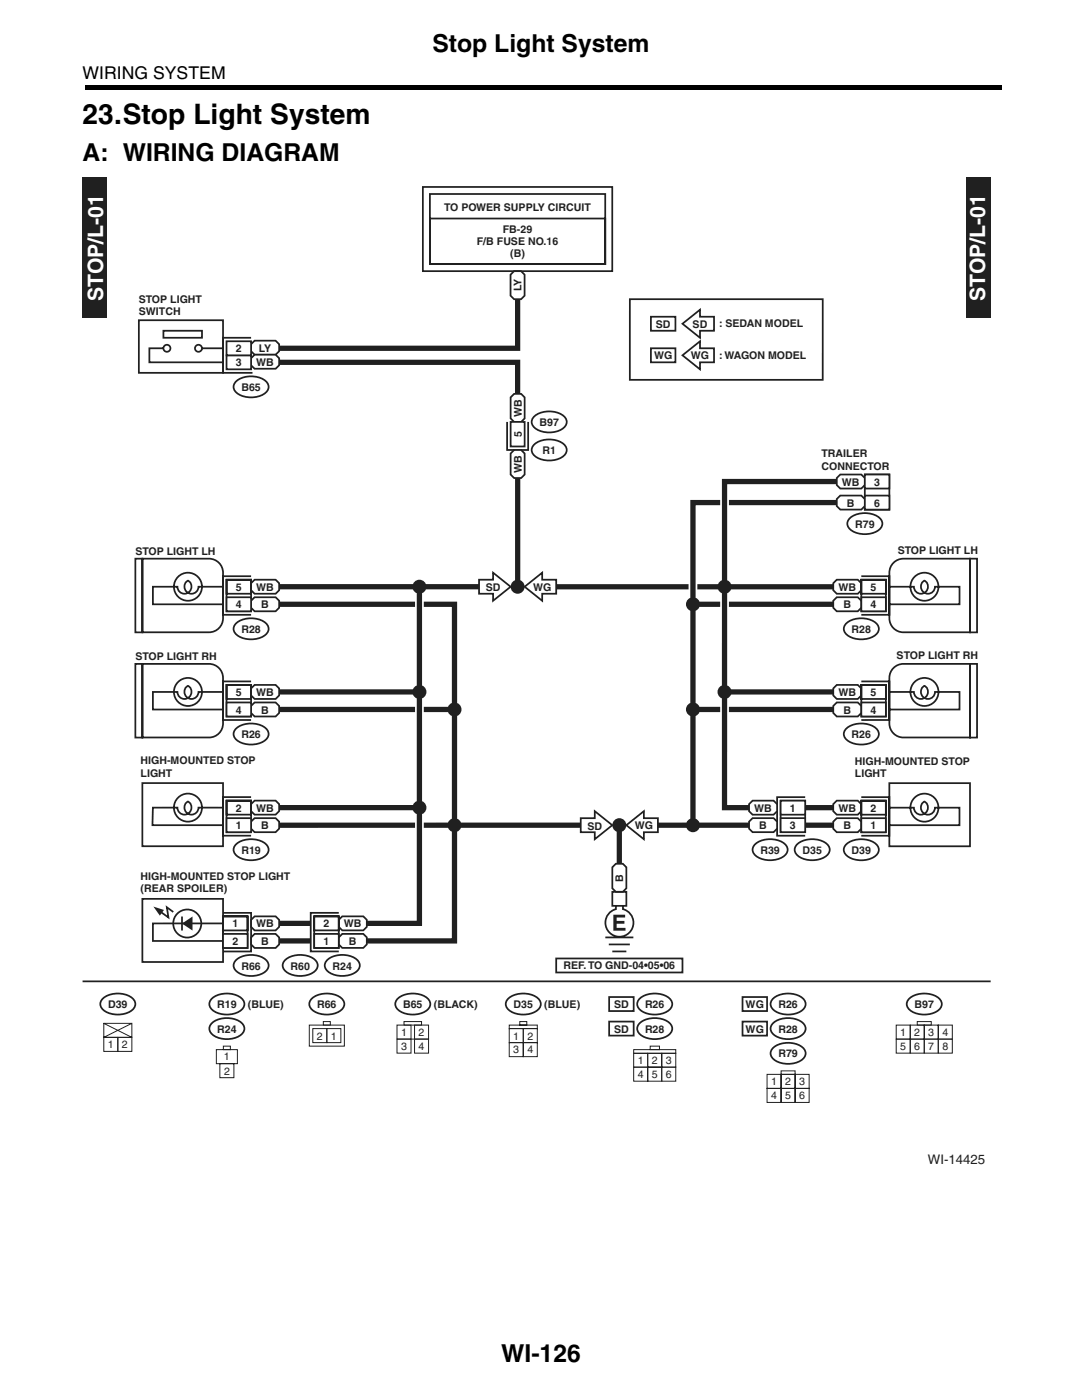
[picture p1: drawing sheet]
<svg xmlns="http://www.w3.org/2000/svg" width="216mm" height="279mm" viewBox="0 0 216 279" stroke-linecap="round" stroke-linejoin="round" font-family="sans-serif">
<path d="M17 17h183v.8h-183z" fill="#000"/>
<path d="M16.5 195.9h181.2" fill="none" stroke="#231f20" stroke-width=".35"/>
<g fill="#231f20">
<path d="M16.5 35.4h4.9v28h-4.9z"/>
<path d="M192.8 35.4h4.9v28h-4.9z"/>
</g>
<path d="M55.7 117.1h43.4M108.3 117.1h60.2M55.7 120.6h35v67.2h-17.5M55.7 141.6h35M138.3 141.6h28M118 164.7h-62.1M149.5 164.7h-20.3" fill="none" stroke="#231f20" stroke-width="1.1" stroke-linecap="butt"/>
<path d="M83.7 119.2v53.9z" fill="#fff"/>
<path d="M83.7 119.2v53.9" fill="none" stroke="#fff" stroke-width="1.8" stroke-linecap="butt"/>
<path d="M102.6 54.1h1.4l.7 .7v4.2l-.7 .7h-1.4l-.7-.7v-4.2zM122.9 172.4h1.4l.7 .7v4.2l-.7 .7h-1.4l-.7-.7v-4.2zM111 191.3h25.2v2.8h-25.2z" fill="none" stroke="#231f20" stroke-width=".35"/>
<path d="M122.4 182.6h2.4v.6h-1.7v.6h1.5v.6h-1.5v.8h1.8v.6h-2.5z" fill="#231f20"/>
<path d="M50.1 67.4h-5.6v7h5.9M122.2 178h2.8v2.8h-2.8zM120.8 187.1h5.6M121.5 188.5h4.2M122.2 189.9h2.8M122.9 180.8v.7a2.8 2.8 0 0 0-1.6 4.3 2.8 2.8 0 0 0 4.6 0 2.8 2.8 0 0 0-1.6-4.3v-.7" fill="none" stroke="#231f20" stroke-width=".35"/>
<path d="M50.1 68.7l.7-.7h4.2l.7 .7v1.4l-.7 .7h-4.2l-.7-.7z" fill="#fff"/>
<path d="M50.1 68.7l.7-.7h4.2l.7 .7v1.4l-.7 .7h-4.2l-.7-.7z" fill="none" stroke="#231f20" stroke-width=".35"/>
<path d="M50.1 71.5l.7-.7h4.2l.7 .7v1.4l-.7 .7h-4.2l-.7-.7z" fill="#fff"/>
<path d="M50.1 71.5l.7-.7h4.2l.7 .7v1.4l-.7 .7h-4.2l-.7-.7z" fill="none" stroke="#231f20" stroke-width=".35"/>
<path d="M45.2 70.9h4.9v2.8h-4.9z" fill="#fff"/>
<path d="M45.2 70.9h4.9v2.8h-4.9z" fill="none" stroke="#231f20" stroke-width=".35"/>
<path d="M45.2 68.1h4.9v2.8h-4.9z" fill="#fff"/>
<path d="M45.2 68.1h4.9v2.8h-4.9zM47 76.3a4.8 4.8 0 0 1 6.3 0 1.63 1.63 0 0 1-1 2.6 4.9 4.9 0 0 1-5.3-.8 1.38 1.38 0 0 1 0-1.8z" fill="none" stroke="#231f20" stroke-width=".35"/>
<path d="M155.8 159.8h4.9v6.3h-4.9z" fill="#fff"/>
<path d="M155.8 159.8h4.9v6.3h-4.9zM160.7 159.1h-5.6v7.7h5.6" fill="none" stroke="#231f20" stroke-width=".35"/>
<path d="M149.5 160.5l.7-.7h4.2l.7 .7v1.4l-.7 .7h-4.2l-.7-.7z" fill="#fff"/>
<path d="M149.5 160.5l.7-.7h4.2l.7 .7v1.4l-.7 .7h-4.2l-.7-.7z" fill="none" stroke="#231f20" stroke-width=".35"/>
<path d="M155.8 159.8h4.9v2.8h-4.9z" fill="#fff"/>
<path d="M155.8 159.8h4.9v2.8h-4.9z" fill="none" stroke="#231f20" stroke-width=".35"/>
<path d="M149.5 164l.7-.7h4.2l.7 .7v1.4l-.7 .7h-4.2l-.7-.7z" fill="#fff"/>
<path d="M149.5 164l.7-.7h4.2l.7 .7v1.4l-.7 .7h-4.2l-.7-.7z" fill="none" stroke="#231f20" stroke-width=".35"/>
<path d="M155.8 163.3h4.9v2.8h-4.9z" fill="#fff"/>
<g fill="none" stroke="#231f20" stroke-width=".35">
<path d="M84.4 37.3h37.8v16.8h-37.8zM85.8 38.7h35v14h-35zM85.8 43.6h35v9.1h-35zM27.7 63.9h16.8v10.5h-16.8zM32.6 66h7.7v1.4h-7.7zM32.6 69.5h-2.8v2.8h14.7M40.3 69.5h4.2M106.5 83.3a4.8 4.8 0 0 1 6.3 0 1.63 1.63 0 0 1-1 2.6 4.9 4.9 0 0 1-5.3-.8 1.38 1.38 0 0 1 0-1.8zM106.5 88.9a4.8 4.8 0 0 1 6.3 0 1.63 1.63 0 0 1-1 2.6 4.9 4.9 0 0 1-5.3-.8 1.38 1.38 0 0 1 0-1.8zM47 124.6a4.8 4.8 0 0 1 6.3 0 1.63 1.63 0 0 1-1 2.6 4.9 4.9 0 0 1-5.3-.8 1.38 1.38 0 0 1 0-1.8zM150.6 168.7a4.8 4.8 0 0 1 6.3 0 1.63 1.63 0 0 1-1 2.6 4.9 4.9 0 0 1-5.3-.8 1.38 1.38 0 0 1 0-1.8zM155.8 163.3h4.9v2.8h-4.9z"/>
<path d="M159 168.7a4.8 4.8 0 0 1 6.3 0 1.63 1.63 0 0 1-1 2.6 4.9 4.9 0 0 1-5.3-.8 1.38 1.38 0 0 1 0-1.8zM168.8 168.7a4.8 4.8 0 0 1 6.3 0 1.63 1.63 0 0 1-1 2.6 4.9 4.9 0 0 1-5.3-.7 1.38 1.38 0 0 1 0-1.9z"/>
<circle cx="33.3" cy="69.5" r=".7"/>
<circle cx="39.6" cy="69.5" r=".7"/>
</g>
<g fill="#231f20">
<circle cx="103.3" cy="117.1" r="1.4"/>
<circle cx="138.3" cy="120.6" r="1.4"/>
<circle cx="83.7" cy="117.1" r="1.4"/>
<circle cx="83.7" cy="138.1" r="1.4"/>
<circle cx="90.7" cy="141.6" r="1.4"/>
<circle cx="90.7" cy="164.7" r="1.4"/>
</g>
<path d="M104.7 117.1l3.5-2.8v1.4h2.8v2.8h-2.8v1.4z" fill="#fff"/>
<path d="M104.7 117.1l3.5-2.8v1.4h2.8v2.8h-2.8v1.4z" fill="none" stroke="#231f20" stroke-width=".35"/>
<path d="M95.6 115.7h2.8v-1.4l3.5 2.8-3.5 2.8v-1.4h-2.8z" fill="#fff"/>
<path d="M101.2 84.2v5.6h4.2v-5.6M95.6 115.7h2.8v-1.4l3.5 2.8-3.5 2.8v-1.4h-2.8z" fill="none" stroke="#231f20" stroke-width=".35"/>
<path d="M102.6 89.8h1.4l.7 .7v4.2l-.7 .7h-1.4l-.7-.7v-4.2z" fill="#fff"/>
<path d="M102.6 89.8h1.4l.7 .7v4.2l-.7 .7h-1.4l-.7-.7v-4.2z" fill="none" stroke="#231f20" stroke-width=".35"/>
<path d="M101.9 79.3l.7-.7h1.4l.7 .7v4.2l-.7 .7h-1.4l-.7-.7z" fill="#fff"/>
<path d="M101.9 79.3l.7-.7h1.4l.7 .7v4.2l-.7 .7h-1.4l-.7-.7z" fill="none" stroke="#231f20" stroke-width=".35"/>
<path d="M101.9 84.2h2.8v4.9h-2.8z" fill="#fff"/>
<path d="M101.9 84.2h2.8v4.9h-2.8z" fill="none" stroke="#231f20" stroke-width=".35"/>
<path d="M55.7 72.3h47.6v6.3M103.3 95.5v21.7" fill="none" stroke="#231f20" stroke-width="1.1" stroke-linecap="butt"/>
<circle cx="123.6" cy="164.7" r="1.4" fill="#231f20"/>
<path d="M125 164.7l3.5-2.8v1.4h2.8v2.8h-2.8v1.4z" fill="#fff"/>
<path d="M125 164.7l3.5-2.8v1.4h2.8v2.8h-2.8v1.4z" fill="none" stroke="#231f20" stroke-width=".35"/>
<path d="M115.9 163.3h2.8v-1.4l3.5 2.8-3.5 2.8v-1.4h-2.8z" fill="#fff"/>
<path d="M115.9 163.3h2.8v-1.4l3.5 2.8-3.5 2.8v-1.4h-2.8z" fill="none" stroke="#231f20" stroke-width=".35"/>
<path d="M83.7 117.1v67.2h-10.5M138.3 120.6h28" fill="none" stroke="#231f20" stroke-width="1.1" stroke-linecap="butt"/>
<path d="M138.3 114.7v4.5z" fill="#fff"/>
<path d="M138.3 114.7v4.5" fill="none" stroke="#fff" stroke-width="1.8" stroke-linecap="butt"/>
<g fill="#231f20">
<circle cx="138.3" cy="141.6" r="1.4"/>
<circle cx="138.3" cy="164.7" r="1.4"/>
</g>
<g fill="none" stroke="#231f20" stroke-width=".35">
<path d="M27 111.5h1.4v14.7h-1.4zM28.4 111.5h13.3a2.8 2.8 0 0 1 2.8 2.8v9.1a2.8 2.8 0 0 1-2.8 2.8h-13.3zM44.5 117.1h-4.9a1.4 1.4 0 0 1-2.1 1.2 1.4 1.4 0 0 1 0-2.4 1.4 1.4 0 0 1 0 2.4 1.4 1.4 0 0 1-2.1-1.2h-4.9v3.5h14M50.1 115h-5.6v7.7h5.6M121.6 199h4.9v2.8h-4.9zM127.5 199.5a4.8 4.8 0 0 1 6.3 0 1.63 1.63 0 0 1-.9 2.6 4.9 4.9 0 0 1-5.4-.7 1.38 1.38 0 0 1 0-1.9zM148.2 199h4.9v2.8h-4.9zM154.2 199.5a4.8 4.8 0 0 1 6.3 0 1.63 1.63 0 0 1-1 2.6 4.9 4.9 0 0 1-5.3-.7 1.38 1.38 0 0 1 0-1.9zM121.6 203.9h4.9v2.8h-4.9zM127.5 204.4a4.8 4.8 0 0 1 6.3 0 1.63 1.63 0 0 1-.9 2.6 4.9 4.9 0 0 1-5.4-.7 1.38 1.38 0 0 1 0-1.9zM148.2 203.9h4.9v2.8h-4.9zM154.2 204.4a4.8 4.8 0 0 1 6.3 0 1.63 1.63 0 0 1-1 2.6 4.9 4.9 0 0 1-5.3-.7 1.38 1.38 0 0 1 0-1.9z"/>
<circle cx="37.5" cy="117.1" r="2.8"/>
</g>
<path d="M126.5 210.3h2.8v2.7h-2.8zM126.5 213h2.8v2.8h-2.8zM126.5 209.5h8.4v.8h-8.4zM129.3 210.3h2.8v2.7h-2.8zM129.3 213h2.8v2.8h-2.8zM129.8 208.8h1.8v.7h-1.8zM132.1 210.3h2.8v2.7h-2.8zM132.1 213h2.8v2.8h-2.8z" fill="none" stroke="#231f20" stroke-width=".2"/>
<path d="M50.8 115.7h4.2l.7 .7v1.4l-.7 .7h-4.2l-.7-.7v-1.4z" fill="#fff"/>
<path d="M50.8 115.7h4.2l.7 .7v1.4l-.7 .7h-4.2l-.7-.7v-1.4z" fill="none" stroke="#231f20" stroke-width=".35"/>
<path d="M45.2 115.7h4.9v2.8h-4.9z" fill="#fff"/>
<path d="M45.2 115.7h4.9v6.3h-4.9zM45.2 115.7h4.9v2.8h-4.9z" fill="none" stroke="#231f20" stroke-width=".35"/>
<path d="M50.8 119.2h4.2l.7 .7v1.4l-.7 .7h-4.2l-.7-.7v-1.4z" fill="#fff"/>
<path d="M50.8 119.2h4.2l.7 .7v1.4l-.7 .7h-4.2l-.7-.7v-1.4z" fill="none" stroke="#231f20" stroke-width=".35"/>
<path d="M45.2 119.2h4.9v2.8h-4.9z" fill="#fff"/>
<g fill="none" stroke="#231f20" stroke-width=".35">
<path d="M45.2 119.2h4.9v2.8h-4.9zM27 132.5h1.4v14.7h-1.4zM28.4 132.5h13.3a2.8 2.8 0 0 1 2.8 2.8v9.1a2.8 2.8 0 0 1-2.8 2.8h-13.3zM44.5 138.1h-4.9a1.4 1.4 0 0 1-2.1 1.2 1.4 1.4 0 0 1 0-2.4 1.4 1.4 0 0 1 0 2.4 1.4 1.4 0 0 1-2.1-1.2h-4.9v3.5h14M50.1 136h-5.6v7.7h5.6M47 145.6a4.8 4.8 0 0 1 6.3 0 1.63 1.63 0 0 1-1 2.6 4.9 4.9 0 0 1-5.3-.8 1.38 1.38 0 0 1 0-1.8z"/>
<circle cx="37.5" cy="138.1" r="2.8"/>
</g>
<path d="M50.8 136.7h4.2l.7 .7v1.4l-.7 .7h-4.2l-.7-.7v-1.4z" fill="#fff"/>
<path d="M50.8 136.7h4.2l.7 .7v1.4l-.7 .7h-4.2l-.7-.7v-1.4z" fill="none" stroke="#231f20" stroke-width=".35"/>
<path d="M45.2 136.7h4.9v2.8h-4.9z" fill="#fff"/>
<path d="M45.2 136.7h4.9v6.3h-4.9zM45.2 136.7h4.9v2.8h-4.9z" fill="none" stroke="#231f20" stroke-width=".35"/>
<path d="M50.1 140.9l.7-.7h4.2l.7 .7v1.4l-.7 .7h-4.2l-.7-.7z" fill="#fff"/>
<path d="M50.1 140.9l.7-.7h4.2l.7 .7v1.4l-.7 .7h-4.2l-.7-.7z" fill="none" stroke="#231f20" stroke-width=".35"/>
<path d="M45.2 140.2h4.9v2.8h-4.9z" fill="#fff"/>
<g fill="none" stroke="#231f20" stroke-width=".35">
<path d="M171.9 115h5.6v7.7h-5.6M177.5 117.1h4.9a1.4 1.4 0 0 0 2.1 1.2 1.4 1.4 0 0 0 0-2.4 1.4 1.4 0 0 0 0 2.4 1.4 1.4 0 0 0 2.1-1.2h4.9v3.5h-14M178.6 112.1l1.1-.5 .6-.1h13.3v14.7h-13.3a2.8 2.8 0 0 1-2.8-2.8v-9.1a2.8 2.8 0 0 1 1.1-2.2zM193.6 111.5h1.4v14.7h-1.4zM168.8 124.6a4.8 4.8 0 0 1 6.3 0 1.63 1.63 0 0 1-1 2.6 4.9 4.9 0 0 1-5.3-.8 1.38 1.38 0 0 1 0-1.8zM45.2 140.2h4.9v2.8h-4.9z"/>
<circle cx="184.5" cy="117.1" r="2.8"/>
</g>
<path d="M167 115.7h4.2l.7 .7v1.4l-.7 .7h-4.2l-.7-.7v-1.4z" fill="#fff"/>
<path d="M167 115.7h4.2l.7 .7v1.4l-.7 .7h-4.2l-.7-.7v-1.4z" fill="none" stroke="#231f20" stroke-width=".35"/>
<path d="M171.9 115.7h4.9v2.8h-4.9z" fill="#fff"/>
<path d="M171.9 115.7h4.9v2.8h-4.9zM171.9 115.7h4.9v6.3h-4.9z" fill="none" stroke="#231f20" stroke-width=".35"/>
<path d="M166.3 119.9l.7-.7h4.2l.7 .7v1.4l-.7 .7h-4.2l-.7-.7z" fill="#fff"/>
<path d="M166.3 119.9l.7-.7h4.2l.7 .7v1.4l-.7 .7h-4.2l-.7-.7z" fill="none" stroke="#231f20" stroke-width=".35"/>
<path d="M171.9 119.2h4.9v2.8h-4.9z" fill="#fff"/>
<g fill="none" stroke="#231f20" stroke-width=".35">
<path d="M171.9 119.2h4.9v2.8h-4.9zM171.9 136h5.6v7.7h-5.6M177.5 138.1h4.9a1.4 1.4 0 0 0 2.1 1.2 1.4 1.4 0 0 0 0-2.4 1.4 1.4 0 0 0 0 2.4 1.4 1.4 0 0 0 2.1-1.2h4.9v3.5h-14M178.6 133.1l1.1-.5 .6-.1h13.3v14.7h-13.3a2.8 2.8 0 0 1-2.8-2.8v-9.1a2.8 2.8 0 0 1 1.1-2.2zM193.6 132.5h1.4v14.7h-1.4zM168.8 145.6a4.8 4.8 0 0 1 6.3 0 1.63 1.63 0 0 1-1 2.6 4.9 4.9 0 0 1-5.3-.8 1.38 1.38 0 0 1 0-1.8z"/>
<circle cx="184.5" cy="138.1" r="2.8"/>
</g>
<path d="M167 136.7h4.2l.7 .7v1.4l-.7 .7h-4.2l-.7-.7v-1.4z" fill="#fff"/>
<path d="M167 136.7h4.2l.7 .7v1.4l-.7 .7h-4.2l-.7-.7v-1.4z" fill="none" stroke="#231f20" stroke-width=".35"/>
<path d="M171.9 136.7h4.9v2.8h-4.9z" fill="#fff"/>
<path d="M171.9 136.7h4.9v2.8h-4.9zM171.9 136.7h4.9v6.3h-4.9z" fill="none" stroke="#231f20" stroke-width=".35"/>
<path d="M167 140.2h4.2l.7 .7v1.4l-.7 .7h-4.2l-.7-.7v-1.4z" fill="#fff"/>
<path d="M167 140.2h4.2l.7 .7v1.4l-.7 .7h-4.2l-.7-.7v-1.4z" fill="none" stroke="#231f20" stroke-width=".35"/>
<path d="M171.9 140.2h4.9v2.8h-4.9z" fill="#fff"/>
<path d="M172.6 94.7h4.9v7h-4.9zM171.9 140.2h4.9v2.8h-4.9z" fill="none" stroke="#231f20" stroke-width=".35"/>
<path d="M167.7 94.7h4.2l.7 .7v1.4l-.7 .7h-4.2l-.7-.7v-1.4z" fill="#fff"/>
<path d="M167.7 94.7h4.2l.7 .7v1.4l-.7 .7h-4.2l-.7-.7v-1.4z" fill="none" stroke="#231f20" stroke-width=".35"/>
<path d="M172.6 94.7h4.9v2.8h-4.9z" fill="#fff"/>
<path d="M172.6 94.7h4.9v2.8h-4.9z" fill="none" stroke="#231f20" stroke-width=".35"/>
<path d="M167.7 98.9h4.2l.7 .7v1.4l-.7 .7h-4.2l-.7-.7v-1.4z" fill="#fff"/>
<path d="M167.7 98.9h4.2l.7 .7v1.4l-.7 .7h-4.2l-.7-.7v-1.4z" fill="none" stroke="#231f20" stroke-width=".35"/>
<path d="M172.6 98.9h4.9v2.8h-4.9z" fill="#fff"/>
<path d="M172.6 98.9h4.9v2.8h-4.9zM169.5 103.6a4.8 4.8 0 0 1 6.3 0 1.63 1.63 0 0 1-1 2.6 4.9 4.9 0 0 1-5.3-.7 1.38 1.38 0 0 1 0-1.9z" fill="none" stroke="#231f20" stroke-width=".35"/>
<path d="M55.7 138.1h28" fill="none" stroke="#231f20" stroke-width="1.1" stroke-linecap="butt"/>
<circle cx="83.7" cy="161.2" r="1.4" fill="#231f20"/>
<path d="M55.7 161.2h28" fill="none" stroke="#231f20" stroke-width="1.1" stroke-linecap="butt"/>
<g fill="none" stroke="#231f20" stroke-width=".35">
<path d="M28.4 156.3h16.1v12.6h-16.1zM50.1 159.1h-5.6v7.7h5.6M44.5 161.2h-4.9a1.4 1.4 0 0 1-2.1 1.2 1.4 1.4 0 0 1 0-2.4 1.4 1.4 0 0 1 0 2.4 1.4 1.4 0 0 1-2.1-1.2h-4.9l-.1 3.5h14.1M47 168.7a4.8 4.8 0 0 1 6.3 0 1.63 1.63 0 0 1-1 2.6 4.9 4.9 0 0 1-5.3-.8 1.38 1.38 0 0 1 0-1.8z"/>
<circle cx="37.5" cy="161.2" r="2.8"/>
</g>
<path d="M50.1 160.5l.7-.7h4.2l.7 .7v1.4l-.7 .7h-4.2l-.7-.7z" fill="#fff"/>
<path d="M50.1 160.5l.7-.7h4.2l.7 .7v1.4l-.7 .7h-4.2l-.7-.7z" fill="none" stroke="#231f20" stroke-width=".35"/>
<path d="M45.2 159.8h4.9v2.8h-4.9z" fill="#fff"/>
<path d="M45.2 159.8h4.9v2.8h-4.9zM45.2 159.8h4.9v6.3h-4.9z" fill="none" stroke="#231f20" stroke-width=".35"/>
<path d="M50.1 164l.7-.7h4.2l.7 .7v1.4l-.7 .7h-4.2l-.7-.7z" fill="#fff"/>
<path d="M50.1 164l.7-.7h4.2l.7 .7v1.4l-.7 .7h-4.2l-.7-.7z" fill="none" stroke="#231f20" stroke-width=".35"/>
<path d="M45.2 163.3h4.9v2.8h-4.9z" fill="#fff"/>
<path d="M28.4 179.4h16.1v12.6h-16.1zM45.2 163.3h4.9v2.8h-4.9zM44.5 182.2h5.6v7.7h-5.6M44.6 184.3h-14.1v3.5h13.9M47 191.8a4.8 4.8 0 0 1 6.3 0 1.63 1.63 0 0 1-1 2.6 4.9 4.9 0 0 1-5.3-.7 1.38 1.38 0 0 1 0-1.9z" fill="none" stroke="#231f20" stroke-width=".35"/>
<path d="M50.1 183.6l.7-.7h4.2l.7 .7v1.4l-.7 .7h-4.2l-.7-.7z" fill="#fff"/>
<path d="M50.1 183.6l.7-.7h4.2l.7 .7v1.4l-.7 .7h-4.2l-.7-.7z" fill="none" stroke="#231f20" stroke-width=".35"/>
<path d="M44.5 182.9h4.9v2.8h-4.9z" fill="#fff"/>
<path d="M44.5 182.9h4.9v2.8h-4.9zM44.5 182.9h4.9v6.3h-4.9z" fill="none" stroke="#231f20" stroke-width=".35"/>
<path d="M50.1 187.1l.7-.7h4.2l.7 .7v1.4l-.7 .7h-4.2l-.7-.7z" fill="#fff"/>
<path d="M50.1 187.1l.7-.7h4.2l.7 .7v1.4l-.7 .7h-4.2l-.7-.7z" fill="none" stroke="#231f20" stroke-width=".35"/>
<path d="M44.5 186.4h4.9v2.8h-4.9z" fill="#fff"/>
<path d="M44.5 186.4h4.9v2.8h-4.9zM56.8 191.8a4.8 4.8 0 0 1 6.3 0 1.63 1.63 0 0 1-1 2.6 4.9 4.9 0 0 1-5.3-.8 1.38 1.38 0 0 1 0-1.8zM65.2 191.8a4.8 4.8 0 0 1 6.3 0 1.63 1.63 0 0 1-1 2.6 4.9 4.9 0 0 1-5.3-.8 1.38 1.38 0 0 1 0-1.8zM67.6 182.2h-5.6v7.7h5.6" fill="none" stroke="#231f20" stroke-width=".35"/>
<path d="M68.3 182.9h4.2l.7 .7v1.4l-.7 .7h-4.2l-.7-.7v-1.4z" fill="#fff"/>
<path d="M68.3 182.9h4.2l.7 .7v1.4l-.7 .7h-4.2l-.7-.7v-1.4z" fill="none" stroke="#231f20" stroke-width=".35"/>
<path d="M62.7 182.9h4.9v2.8h-4.9z" fill="#fff"/>
<path d="M62.7 182.9h4.9v2.8h-4.9zM62.7 182.9h4.9v6.3h-4.9z" fill="none" stroke="#231f20" stroke-width=".35"/>
<path d="M68.3 186.4h4.2l.7 .7v1.4l-.7 .7h-4.2l-.7-.7v-1.4z" fill="#fff"/>
<path d="M68.3 186.4h4.2l.7 .7v1.4l-.7 .7h-4.2l-.7-.7v-1.4z" fill="none" stroke="#231f20" stroke-width=".35"/>
<path d="M62.7 186.4h4.9v2.8h-4.9z" fill="#fff"/>
<g fill="none" stroke="#231f20" stroke-width=".35">
<path d="M171.9 159.1h5.6v7.7h-5.6M177.5 156.3h16.1v12.6h-16.1zM177.5 161.2h4.9a1.4 1.4 0 0 0 2.1 1.2 1.4 1.4 0 0 0 0-2.4 1.4 1.4 0 0 0 0 2.4 1.4 1.4 0 0 0 2.1-1.2h4.9v3.5h-14M62.7 186.4h4.9v2.8h-4.9z"/>
<circle cx="184.5" cy="161.2" r="2.8"/>
</g>
<path d="M144.6 138.1h21.7M55.7 184.3h6.3M55.7 187.8h6.3" fill="none" stroke="#231f20" stroke-width="1.1" stroke-linecap="butt"/>
<path d="M166.3 160.5l.7-.7h4.2l.7 .7v1.4l-.7 .7h-4.2l-.7-.7z" fill="#fff"/>
<path d="M166.3 160.5l.7-.7h4.2l.7 .7v1.4l-.7 .7h-4.2l-.7-.7z" fill="none" stroke="#231f20" stroke-width=".35"/>
<path d="M171.9 159.8h4.9v2.8h-4.9z" fill="#fff"/>
<path d="M171.9 159.8h4.9v6.3h-4.9zM171.9 159.8h4.9v2.8h-4.9z" fill="none" stroke="#231f20" stroke-width=".35"/>
<path d="M167 163.3h4.2l.7 .7v1.4l-.7 .7h-4.2l-.7-.7v-1.4z" fill="#fff"/>
<path d="M167 163.3h4.2l.7 .7v1.4l-.7 .7h-4.2l-.7-.7v-1.4z" fill="none" stroke="#231f20" stroke-width=".35"/>
<path d="M171.9 163.3h4.9v2.8h-4.9z" fill="#fff"/>
<path d="M125.7 59.7h38.5v16.1h-38.5zM171.9 163.3h4.9v2.8h-4.9zM42.1 199.5a4.8 4.8 0 0 1 6.3 0 1.63 1.63 0 0 1-.9 2.6 4.9 4.9 0 0 1-5.4-.7 1.38 1.38 0 0 1 0-1.9zM62.1 199.5a4.8 4.8 0 0 1 6.3 0 1.63 1.63 0 0 1-1 2.6 4.9 4.9 0 0 1-5.3-.7 1.38 1.38 0 0 1 0-1.9zM79.3 199.5a4.8 4.8 0 0 1 6.2 0 1.63 1.63 0 0 1-.9 2.6 4.9 4.9 0 0 1-5.3-.8 1.38 1.38 0 0 1 0-1.8zM101.3 199.5a4.8 4.8 0 0 1 6.3 0 1.63 1.63 0 0 1-1 2.6 4.9 4.9 0 0 1-5.3-.8 1.38 1.38 0 0 1 0-1.8zM181.3 199.5a4.8 4.8 0 0 1 6.3 0 1.63 1.63 0 0 1-.9 2.6 4.9 4.9 0 0 1-5.4-.7 1.38 1.38 0 0 1 0-1.9zM42.1 204.4a4.8 4.8 0 0 1 6.3 0 1.63 1.63 0 0 1-.9 2.6 4.9 4.9 0 0 1-5.4-.7 1.38 1.38 0 0 1 0-1.9z" fill="none" stroke="#231f20" stroke-width=".35"/>
<path d="M167 100.3h-28.7v64.4M123.6 164.7v7.7M160.7 161.2h5.6M160.7 164.7h5.6" fill="none" stroke="#231f20" stroke-width="1.1" stroke-linecap="butt"/>
<g fill="none" stroke="#231f20" stroke-width=".2">
<path d="M43.2 209.5h4.2v2.8h-4.2zM43.9 212.3h2.8v2.8h-2.8zM44.6 208.8h1.4v.7h-1.4zM101.6 205.3h2.8v2.8h-2.8zM101.6 208.1h2.8v2.8h-2.8zM101.6 204.6h5.7v.7h-5.7zM103.7 203.9h1.4v.7h-1.4zM104.4 205.3h2.8v2.8h-2.8zM104.4 208.1h2.8v2.8h-2.8zM178.9 204.6h2.8v2.8h-2.8zM178.9 207.4h2.8v2.8h-2.8zM181.7 204.6h2.8v2.8h-2.8z"/>
<path d="M181.7 207.4h2.8v2.8h-2.8zM183.1 203.9h2.8v.7h-2.8zM184.5 204.6h2.8v2.8h-2.8zM184.5 207.4h2.8v2.8h-2.8zM187.3 204.6h2.8v2.8h-2.8zM187.3 207.4h2.8v2.8h-2.8z"/>
</g>
<path d="M136.2 64.6l3.5-2.8v1.4h2.8v2.8h-2.8v1.4z" fill="#fff"/>
<path d="M136.2 64.6l3.5-2.8v1.4h2.8v2.8h-2.8v1.4z" fill="none" stroke="#231f20" stroke-width=".35"/>
<path d="M136.2 70.9l3.5-2.8v1.4h2.8v2.8h-2.8v1.4z" fill="#fff"/>
<path d="M129.9 69.5h4.9v2.8h-4.9zM129.9 63.2h4.9v2.8h-4.9zM136.2 70.9l3.5-2.8v1.4h2.8v2.8h-2.8v1.4zM20.4 199.5a4.8 4.8 0 0 1 6.3 0 1.63 1.63 0 0 1-1 2.6 4.9 4.9 0 0 1-5.3-.7 1.38 1.38 0 0 1 0-1.9zM154.2 209.3a4.8 4.8 0 0 1 6.3 0 1.63 1.63 0 0 1-1 2.6 4.9 4.9 0 0 1-5.3-.7 1.38 1.38 0 0 1 0-1.9z" fill="none" stroke="#231f20" stroke-width=".35"/>
<path d="M103.3 59.7v9.8h-47.6" fill="none" stroke="#231f20" stroke-width="1.1" stroke-linecap="butt"/>
<g fill="none" stroke="#231f20" stroke-width=".2">
<path d="M20.7 204.3h5.6v2.8h-5.6zM20.7 207.1h2.8v2.8h-2.8zM20.7 204.3l5.6 2.8M23.5 207.1h2.8v2.8h-2.8zM26.3 204.3l-5.6 2.8M61.7 204.6h7v4.2h-7zM62.4 205.3h2.8v2.8h-2.8zM64.5 203.9h1.4v.7h-1.4zM65.2 205.3h2.8v2.8h-2.8zM79.2 204.6h2.8v2.8h-2.8zM79.2 207.4h2.8v2.8h-2.8zM80.6 203.9h3.5v.7h-3.5z"/>
<path d="M82 207.4h.7M82.7 204.6h2.8v2.8h-2.8zM82.7 207.4h2.8v2.8h-2.8zM153.1 214.5h2.8v2.8h-2.8zM153.1 217.3h2.8v2.8h-2.8zM155.9 217.3h2.8v2.8h-2.8zM155.9 214.5h2.8v2.8h-2.8zM155.9 213.8h2.8v.7h-2.8zM158.7 214.5h2.8v2.8h-2.8zM158.7 217.3h2.8v2.8h-2.8z"/>
</g>
<path d="M144.6 99.1v50.2z" fill="#fff"/>
<path d="M144.6 99.1v50.2" fill="none" stroke="#fff" stroke-width="1.8" stroke-linecap="butt"/>
<path d="M167 96.1h-22.4v65.1h4.9" fill="none" stroke="#231f20" stroke-width="1.1" stroke-linecap="butt"/>
<g fill="#231f20">
<circle cx="144.6" cy="117.1" r="1.4"/>
<circle cx="144.6" cy="138.1" r="1.4"/>
</g>
<g fill="none" stroke="#231f20" stroke-width=".35">
<path d="M36.3 183v2.8"/>
<circle cx="37.4" cy="184.4" r="2.8"/>
</g>
<g fill="#231f20">
<path d="M36.3 184.4l2.1-1.4v2.8z"/>
<path d="M30.6 181l2.1 .6-.8 1.2z"/>
</g>
<path d="M31.8 181.8l1.8 1.3-.3-2 1.3 .9" fill="none" stroke="#231f20" stroke-width=".35"/>
<text font-size="5.6" x="16.5" y="24.8">23.Stop Light System</text>
<g font-size="4.9">
<text x="86.3" y="10.3">Stop Light System</text>
<text x="16.5" y="32.1">A: WIRING DIAGRAM</text>
<text x="100" y="271.9">WI-126</text>
</g>
<g font-size="4.2" fill="#fff">
<text x="20.6" y="60" transform="rotate(-90 20.6 60)">STOP/L-01</text>
<text x="196.7" y="60" transform="rotate(-90 196.7 60)">STOP/L-01</text>
</g>
<text font-size="3.5" x="16.5" y="15.7">WIRING SYSTEM</text>
<text font-size="2.6" fill="#231f20" x="185.2" y="232.4">WI-14425</text>
<g font-size="2.1" fill="#231f20">
<text x="88.7" y="42.1">TO POWER SUPPLY CIRCUIT</text>
<text x="100.4" y="46.4">FB-29</text>
<text x="95.2" y="48.9">F/B FUSE NO.16</text>
<text x="101.8" y="51.4">(B)</text>
<text x="104.1" y="58.2" transform="rotate(-90 104.1 58.2)">LY</text>
<text x="27.7" y="60.4">STOP LIGHT</text>
<text x="27.7" y="62.9">SWITCH</text>
<text x="130.9" y="65.4">SD</text>
<text x="138.3" y="65.4">SD</text>
<text x="143.6" y="65.3">: SEDAN MODEL</text>
<text x="47.1" y="70.3">2</text>
<text x="51.7" y="70.2">LY</text>
<text x="130.6" y="71.7">WG</text>
<text x="137.9" y="71.7">WG</text>
<text x="143.6" y="71.6">: WAGON MODEL</text>
<text x="47.1" y="73.1">3</text>
<text x="51.2" y="73">WB</text>
<text x="48.2" y="78">B65</text>
<text x="104.1" y="83.2" transform="rotate(-90 104.1 83.2)">WB</text>
<text x="104.1" y="87.3" transform="rotate(-90 104.1 87.3)">5</text>
<text x="107.7" y="85">B97</text>
<text x="104.1" y="94.4" transform="rotate(-90 104.1 94.4)">WB</text>
<text x="108.3" y="90.6">R1</text>
<text x="164" y="91.3">TRAILER</text>
<text x="164" y="93.8">CONNECTOR</text>
<text x="168.1" y="96.9">WB</text>
<text x="169.1" y="101.1">B</text>
<text x="174.5" y="96.9">3</text>
<text x="174.5" y="101.1">6</text>
<text x="170.7" y="105.3">R79</text>
<text x="27" y="110.7">STOP LIGHT LH</text>
<text x="179.2" y="110.5">STOP LIGHT LH</text>
<text x="47.1" y="117.9">5</text>
<text x="51.2" y="117.9">WB</text>
<text x="97" y="117.9">SD</text>
<text x="106.4" y="117.9">WG</text>
<text x="167.4" y="117.9">WB</text>
<text x="173.8" y="117.9">5</text>
<text x="47.1" y="121.4">4</text>
<text x="52.2" y="121.4">B</text>
<text x="168.4" y="121.4">B</text>
<text x="173.8" y="121.4">4</text>
<text x="27" y="131.7">STOP LIGHT RH</text>
<text x="48.2" y="126.3">R28</text>
<text x="170" y="126.3">R28</text>
<text x="179" y="131.5">STOP LIGHT RH</text>
<text x="47.1" y="138.9">5</text>
<text x="47.1" y="142.4">4</text>
<text x="51.2" y="138.9">WB</text>
<text x="52.2" y="142.4">B</text>
<text x="167.4" y="138.9">WB</text>
<text x="168.4" y="142.4">B</text>
<text x="173.8" y="138.9">5</text>
<text x="173.8" y="142.4">4</text>
<text x="48.2" y="147.3">R26</text>
<text x="170" y="147.3">R26</text>
<text x="28.1" y="152.5">HIGH-MOUNTED STOP</text>
<text x="28.1" y="155">LIGHT</text>
<text x="170.7" y="152.7">HIGH-MOUNTED STOP</text>
<text x="170.7" y="155.1">LIGHT</text>
<text x="47.1" y="162">2</text>
<text x="47.1" y="165.5">1</text>
<text x="51.2" y="162">WB</text>
<text x="52.2" y="165.5">B</text>
<text x="117.2" y="165.6">SD</text>
<text x="126.7" y="165.5">WG</text>
<text x="150.6" y="162">WB</text>
<text x="151.6" y="165.5">B</text>
<text x="157.7" y="162">1</text>
<text x="157.7" y="165.5">3</text>
<text x="167.4" y="162">WB</text>
<text x="168.4" y="165.5">B</text>
<text x="173.8" y="162">2</text>
<text x="173.8" y="165.5">1</text>
<text x="48.2" y="170.4">R19</text>
<text x="151.8" y="170.4">R39</text>
<text x="160.2" y="170.4">D35</text>
<text x="170" y="170.4">D39</text>
<text x="28.1" y="175.7">HIGH-MOUNTED STOP LIGHT</text>
<text x="28.1" y="178.1">(REAR SPOILER)</text>
<text x="124.4" y="176" transform="rotate(-90 124.4 176)">B</text>
<text x="46.4" y="185.1">1</text>
<text x="51.2" y="185.1">WB</text>
<text x="64.6" y="185.1">2</text>
<text x="68.7" y="185.1">WB</text>
<text x="46.4" y="188.6">2</text>
<text x="52.2" y="188.6">B</text>
<text x="64.6" y="188.6">1</text>
<text x="69.7" y="188.6">B</text>
<text x="48.2" y="193.5">R66</text>
<text x="58" y="193.5">R60</text>
<text x="66.4" y="193.5">R24</text>
<text x="112.5" y="193.5">REF. TO GND-04•05•06</text>
<text x="21.6" y="201.2">D39</text>
<text x="43.3" y="201.2">R19</text>
<text x="49.5" y="201.1">(BLUE)</text>
<text x="63.3" y="201.2">R66</text>
<text x="80.5" y="201.2">B65</text>
<text x="86.6" y="201.1">(BLACK)</text>
<text x="102.5" y="201.2">D35</text>
<text x="108.7" y="201.3">(BLUE)</text>
<text x="122.6" y="201.2">SD</text>
<text x="128.7" y="201.2">R26</text>
<text x="148.8" y="201.2">WG</text>
<text x="155.4" y="201.2">R26</text>
<text x="182.5" y="201.2">B97</text>
<text x="21.5" y="209.3">1</text>
<text x="24.3" y="209.3">2</text>
<text x="43.3" y="206.1">R24</text>
<text x="63.2" y="207.5">2</text>
<text x="66" y="207.5">1</text>
<text x="80.1" y="206.8">1</text>
<text x="80.1" y="209.6">3</text>
<text x="83.6" y="206.8">2</text>
<text x="83.6" y="209.6">4</text>
<text x="102.5" y="207.5">1</text>
<text x="105.3" y="207.5">2</text>
<text x="122.6" y="206.1">SD</text>
<text x="128.7" y="206.1">R28</text>
<text x="148.8" y="206.1">WG</text>
<text x="155.4" y="206.1">R28</text>
<text x="179.7" y="206.8">1</text>
<text x="179.7" y="209.6">5</text>
<text x="182.5" y="206.8">2</text>
<text x="182.5" y="209.6">6</text>
<text x="185.3" y="206.8">3</text>
<text x="185.3" y="209.6">7</text>
<text x="188.1" y="206.8">4</text>
<text x="188.1" y="209.6">8</text>
<text x="44.7" y="211.7">1</text>
<text x="44.7" y="214.6">2</text>
<text x="102.5" y="210.3">3</text>
<text x="105.3" y="210.3">4</text>
<text x="127.3" y="215.3">4</text>
<text x="127.3" y="212.4">1</text>
<text x="130.1" y="215.3">5</text>
<text x="130.1" y="212.4">2</text>
<text x="132.9" y="215.3">6</text>
<text x="132.9" y="212.4">3</text>
<text x="155.4" y="211.1">R79</text>
<text x="153.9" y="216.7">1</text>
<text x="153.9" y="219.5">4</text>
<text x="156.7" y="216.7">2</text>
<text x="156.7" y="219.5">5</text>
<text x="159.5" y="216.7">3</text>
<text x="159.5" y="219.5">6</text>
</g>
</svg>
